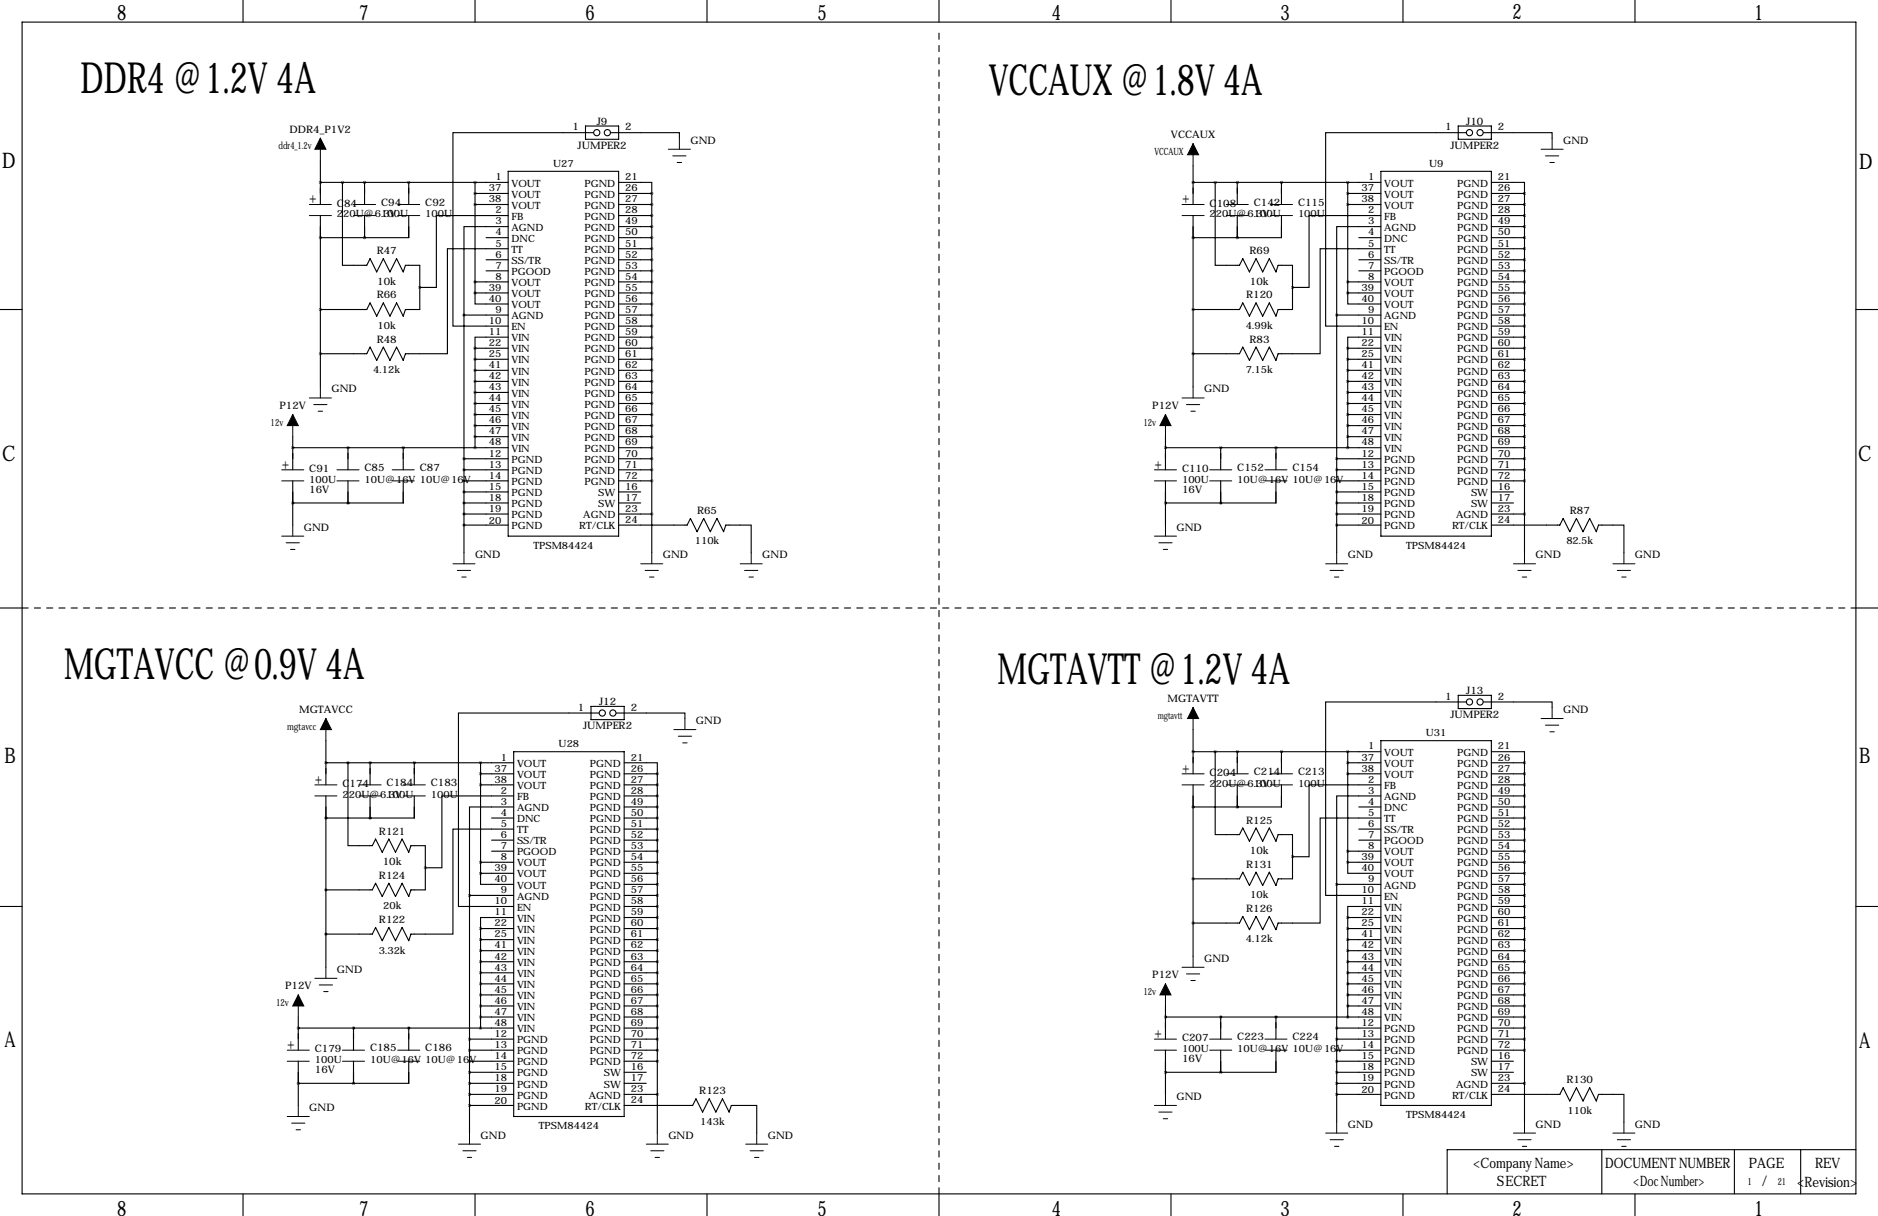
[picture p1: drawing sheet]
<svg xmlns="http://www.w3.org/2000/svg" width="432mm" height="279mm" viewBox="0 0 432 279" stroke-linecap="round" stroke-linejoin="round" font-family="sans-serif">
<g fill="none" stroke="#000" stroke-width=".25">
<path d="M5.1 5.1h421.6v269.2h-421.6zM55.9 0v5.1M109.2 0v5.1M162.6 0v5.1M215.9 0v5.1M269.2 0v5.1M322.6 0v5.1M375.9 0v5.1M73.7 36.8v10.2M116.8 39.4h25.4v83.8h-25.4zM134.6 29h7.6v3h-7.6zM136.4 30.5h-32.3v44.4h12.7"/>
<path d="M140.5 30.5h15.7v1.3M274.3 38.1v8.9M317.5 39.4h25.4v83.8h-25.4zM335.3 29h7.6v3h-7.6zM337.1 30.5h-32.3v44.4h12.7M341.1 30.5h15.8v1.3M73.7 54.6h.1M73.7 41.9h.1M73.7 41.9h43.1M73.7 49.5v39.4M78.7 41.9v19.1h5.6l.8-1.6 1.5 3.1 1.5-3.1 1.6 3.1 1.5-3.1 1.5 3.1 .5-1.5h3.3v10.1h-3.3l-.5 1.5-1.5-3-1.5 3-1.6-3-1.5 3-1.5-3-.8 1.5h-10.6M83.8 41.9h.1"/>
<path d="M83.8 54.6h.1M83.8 41.9v5.1M83.8 49.5v5.1M94 41.9h.1M94 49.5v5.1h-20.3M94 41.9v5.1M109.2 41.9v25.4M109.2 44.4h7.6M109.2 47h7.6M111.8 54.6h5M111.8 59.7h5M116.8 49.5h-16.5v16.5h-3.8"/>
<path d="M116.8 57.2h-13.9v24.1h-9.7l-.5 1.5-1.5-3-1.5 3-1.6-3-1.5 3-1.5-3-.8 1.5h-10.6M116.8 52.1h-10.1v20.3M142.2 41.9h7.7v2.5M142.2 44.4h7.7M142.2 47h7.7M142.2 49.5h7.7M142.2 52.1h7.7M142.2 54.6h7.7M142.2 57.2h7.7M142.2 59.7h7.7M149.9 44.4v82.6M274.3 54.6h.1"/>
<path d="M274.3 41.9h.1M274.3 41.9h43.2M274.3 49.5v39.4M279.4 41.9v19.1h5.6l.8-1.6 1.5 3.1 1.5-3.1 1.5 3.1 1.5-3.1 1.6 3.1 .5-1.5h3.3v10.1h-3.3l-.5 1.5-1.6-3-1.5 3-1.5-3-1.5 3-1.5-3-.8 1.5h-10.7M284.5 41.9h.1M284.5 54.6h.1M284.5 41.9v5.1M284.5 49.5v5.1M294.6 41.9h.1M294.6 49.5v5.1h-20.3M294.6 41.9v5.1M309.9 44.4h7.6"/>
<path d="M309.9 47h7.6M309.9 41.9v25.4M312.4 54.6h5.1M312.4 59.7h5.1M317.5 49.5h-16.5v16.5h-3.8M317.5 57.2h-14v24.1h-9.6l-.5 1.5-1.6-3-1.5 3-1.5-3-1.5 3-1.5-3-.8 1.5h-10.7M317.5 52.1h-10.2v20.3M342.9 41.9h7.6v2.5M342.9 44.4h7.6M342.9 47h7.6M342.9 49.5h7.6M342.9 52.1h7.6"/>
<path d="M342.9 54.6h7.6M342.9 57.2h7.6M342.9 59.7h7.6M350.5 44.4v82.6M0 71.1h5.1M106.7 72.4h10.1M106.7 72.4v54.6M109.2 67.3v2.5h7.6M109.2 64.8h7.6M109.2 67.3h7.6M111.8 62.2h5M116.8 77.5h-7.6v2.5"/>
<path d="M142.2 62.2h7.7M142.2 64.8h7.7M142.2 67.3h7.7M142.2 69.8h7.7M142.2 72.4h7.7M142.2 74.9h7.7M142.2 77.5h7.7M307.3 72.4h10.2M307.3 72.4v54.6M309.9 67.3v2.5h7.6M309.9 64.8h7.6M309.9 67.3h7.6"/>
<path d="M312.4 62.2h5.1M317.5 77.5h-7.6v2.5M342.9 62.2h7.6M342.9 64.8h7.6M342.9 67.3h7.6M342.9 69.8h7.6M342.9 72.4h7.6M342.9 74.9h7.6M342.9 77.5h7.6M426.7 71.1h5.1M109.2 80v22.9M109.2 80h7.6"/>
<path d="M109.2 82.5h7.6M109.2 85.1h7.6M109.2 87.6h7.6M109.2 90.2h7.6M109.2 92.7h7.6M109.2 95.2h7.6M109.2 97.8h7.6M142.2 80h7.7M142.2 82.5h7.7M142.2 85.1h7.7M142.2 87.6h7.7M142.2 90.2h7.7"/>
<path d="M142.2 92.7h7.7M142.2 95.2h7.7M142.2 97.8h7.7M309.9 80h7.6M309.9 82.5h7.6M309.9 85.1h7.6M309.9 87.6h7.6M309.9 90.2h7.6M309.9 92.7h7.6M309.9 95.2h7.6M309.9 97.8h7.6M309.9 80v22.9"/>
<path d="M342.9 80h7.6M342.9 82.5h7.6M342.9 85.1h7.6M342.9 87.6h7.6M342.9 90.2h7.6M342.9 92.7h7.6M342.9 95.2h7.6M342.9 97.8h7.6M67.3 102.9h.1M67.3 115.6h.1M67.3 102.9h49.5M67.3 100.3v7.6"/>
<path d="M67.3 110.5v10.2M80 102.9h.1M80 115.6h.1M80 102.9v5M80 110.5v5.1M92.7 102.9h.1M92.7 110.5v5.1h-25.4M92.7 102.9v5M106.7 105.4h10.1M106.7 107.9h10.1M106.7 110.5h10.1M106.7 113h10.1"/>
<path d="M106.7 115.6h10.1M106.7 118.1h10.1M109.2 100.3h7.6M142.2 100.3h7.7M142.2 102.9h7.7M142.2 105.4h7.7M142.2 107.9h7.7M142.2 110.5h7.7M142.2 113h5.1M142.2 115.6h5.1M142.2 118.1h7.7M268 102.9h.1"/>
<path d="M268 115.6h.1M268 102.9h49.5M268 100.3v7.6M268 110.5v10.2M280.7 102.9h.1M280.7 115.6h.1M280.7 102.9v5M280.7 110.5v5.1M293.4 102.9h.1M293.4 110.5v5.1h-25.4M293.4 102.9v5M307.3 105.4h10.2"/>
<path d="M307.3 107.9h10.2M307.3 110.5h10.2M307.3 113h10.2M307.3 115.6h10.2M307.3 118.1h10.2M309.9 100.3h7.6M342.9 100.3h7.6M342.9 102.9h7.6M342.9 105.4h7.6M342.9 107.9h7.6M342.9 110.5h7.6M342.9 113h5.1"/>
<path d="M342.9 115.6h5.1M342.9 118.1h7.6M0 139.7h5.1M106.7 120.7h10.1M142.2 120.7h15.8l.7-1.6 1.6 3.1 1.5-3.1 1.5 3.1 1.5-3.1 1.6 3.1 .5-1.5h5.8v6.3M307.3 120.7h10.2M342.9 120.7h15.7l.8-1.6 1.5 3.1 1.6-3.1 1.5 3.1 1.5-3.1 1.5 3.1 .5-1.5h5.9v6.3M426.7 139.7h5.1M335.3 159.8h7.6v3h-7.6zM74.9 175.3h.1M74.9 175.3h43.2M74.9 170.2v10.1"/>
<path d="M80 175.3v19h5.6l.8-1.5 1.5 3 1.5-3 1.5 3 1.6-3 1.5 3 .5-1.5h3.3v10.2h-3.3l-.5 1.5-1.5-3.1-1.6 3.1-1.5-3.1-1.5 3.1-1.5-3.1-.8 1.6h-10.7M85.1 175.3h.1M85.1 175.3v5M95.2 175.3h.1M95.2 175.3v5M110.5 177.8h7.6M110.5 175.3v25.4M118.1 172.7h25.4v83.8h-25.4zM135.9 162.3h7.6v3.1h-7.6zM137.7 163.8h-32.3v44.5h12.7M141.7 163.8h15.8v1.3M143.5 175.3h7.6v2.5"/>
<path d="M143.5 177.8h7.6M151.1 177.8v82.5M274.3 172.7h.1M274.3 167.6v10.2M274.3 172.7h43.2M279.4 172.7v19.1h5.6l.8-1.6 1.5 3.1 1.5-3.1 1.5 3.1 1.5-3.1 1.6 3.1 .5-1.5h3.3v10.1h-3.3l-.5 1.6-1.6-3.1-1.5 3.1-1.5-3.1-1.5 3.1-1.5-3.1-.8 1.5h-10.7M284.5 172.7h.1M284.5 172.7v5.1M294.6 172.7h.1M294.6 172.7v5.1M309.9 175.3h7.6M309.9 177.8h7.6"/>
<path d="M309.9 172.7v25.4M317.5 170.2h25.4v83.8h-25.4zM337.1 161.3h-32.3v44.4h12.7M341.1 161.3h15.8v1.3M342.9 172.7h7.6v2.6M342.9 175.3h7.6M342.9 177.8h7.6M350.5 175.3v82.5M74.9 188h.1M74.9 182.9v39.3M85.1 188h.1M85.1 182.9v5.1"/>
<path d="M95.2 182.9v5.1h-20.3M110.5 180.3h7.6M110.5 198.1h7.6M113 188h5.1M113 193h5.1M113 195.6h5.1M118.1 182.9h-16.5v16.5h-3.8M118.1 190.5h-14v24.1h-9.6l-.5 1.6-1.5-3.1-1.6 3.1-1.5-3.1-1.5 3.1-1.5-3.1-.8 1.5h-10.7M118.1 185.4h-10.2v20.3M143.5 180.3h7.6M143.5 182.9h7.6M143.5 185.4h7.6"/>
<path d="M143.5 188h7.6M143.5 190.5h7.6M143.5 193h7.6M143.5 195.6h7.6M143.5 198.1h7.6M274.3 185.4h.1M274.3 180.3v39.4M284.5 185.4h.1M284.5 180.3v5.1M294.6 180.3v5.1h-20.3M309.9 198.1v2.6h7.6M309.9 195.6h7.6"/>
<path d="M309.9 198.1h7.6M312.4 185.4h5.1M312.4 190.5h5.1M312.4 193h5.1M317.5 180.3h-16.5v16.5h-3.8M317.5 188h-14v24.1h-9.6l-.5 1.5-1.6-3-1.5 3-1.5-3-1.5 3-1.5-3-.8 1.5h-10.7M317.5 182.9h-10.2v20.3M342.9 180.3h7.6M342.9 182.9h7.6M342.9 185.4h7.6M342.9 188h7.6M342.9 190.5h7.6"/>
<path d="M342.9 193h7.6M342.9 195.6h7.6M342.9 198.1h7.6M0 208.3h5.1M107.9 205.7h10.2M107.9 205.7v54.6M110.5 200.7v2.5h7.6M110.5 200.7h7.6M110.5 213.4h7.6M110.5 215.9h7.6M110.5 218.4h7.6M110.5 213.4v22.8"/>
<path d="M118.1 210.8h-7.6v2.6M143.5 208.3h7.6M143.5 200.7h7.6M143.5 203.2h7.6M143.5 205.7h7.6M143.5 210.8h7.6M143.5 213.4h7.6M143.5 215.9h7.6M143.5 218.4h7.6M307.3 203.2h10.2M307.3 203.2v54.6M309.9 210.8h7.6"/>
<path d="M309.9 213.4h7.6M309.9 215.9h7.6M309.9 218.4h7.6M309.9 210.8v22.9M317.5 208.3h-7.6v2.5M342.9 208.3h7.6M342.9 200.7h7.6M342.9 203.2h7.6M342.9 205.7h7.6M342.9 210.8h7.6M342.9 213.4h7.6M342.9 215.9h7.6"/>
<path d="M342.9 218.4h7.6M426.7 208.3h5.1M68.6 236.2h.1M68.6 236.2h49.5M68.6 233.7v7.6M81.3 236.2h.1M81.3 236.2v5.1M94 236.2h.1M94 236.2v5.1M107.9 238.8h10.2M110.5 221h7.6M110.5 223.5h7.6"/>
<path d="M110.5 226.1h7.6M110.5 228.6h7.6M110.5 231.1h7.6M110.5 233.7h7.6M143.5 221h7.6M143.5 223.5h7.6M143.5 226.1h7.6M143.5 228.6h7.6M143.5 231.1h7.6M143.5 233.7h7.6M143.5 236.2h7.6M143.5 238.8h7.6"/>
<path d="M268 233.7h.1M268 231.1v7.7M268 233.7h49.5M280.7 233.7h.1M280.7 233.7v5.1M293.4 233.7h.1M293.4 233.7v5.1M307.3 236.2h10.2M307.3 238.8h10.2M309.9 221h7.6M309.9 223.5h7.6M309.9 226.1h7.6"/>
<path d="M309.9 228.6h7.6M309.9 231.1h7.6M342.9 221h7.6M342.9 223.5h7.6M342.9 226.1h7.6M342.9 228.6h7.6M342.9 231.1h7.6M342.9 233.7h7.6M342.9 236.2h7.6M342.9 238.8h7.6M68.6 248.9h.1M68.6 243.8v10.2"/>
<path d="M81.3 248.9h.1M81.3 243.8v5.1M94 243.8v5.1h-25.4M107.9 241.3h10.2M107.9 243.8h10.2M107.9 246.4h10.2M107.9 248.9h10.2M107.9 251.5h10.2M107.9 254h10.2M143.5 254h15.8l.7-1.5 1.5 3 1.6-3 1.5 3 1.5-3 1.5 3 .5-1.5h5.9v6.3M143.5 241.3h7.6M143.5 243.8h7.6"/>
<path d="M143.5 246.4h5.1M143.5 248.9h5.1M143.5 251.5h7.6M268 246.4h.1M268 241.3v10.2M280.7 246.4h.1M280.7 241.3v5.1M293.4 241.3v5.1h-25.4M307.3 241.3h10.2M307.3 243.8h10.2M307.3 246.4h10.2M307.3 248.9h10.2"/>
<path d="M307.3 251.5h10.2M342.9 251.5h15.7l.8-1.6 1.5 3.1 1.6-3.1 1.5 3.1 1.5-3.1 1.5 3.1 .5-1.5h5.9v6.3M342.9 241.3h7.6M342.9 243.8h5.1M342.9 246.4h5.1M342.9 248.9h7.6M55.9 274.3v5.1M109.2 274.3v5.1M162.6 274.3v5.1M215.9 274.3v5.1M269.2 274.3v5.1M322.6 274.3v5.1"/>
<path d="M368.3 264.2v10.1M375.9 274.3v5.1M398.8 264.2v10.1M414 264.2v10.1M426.7 264.2h-94v10.1"/>
<circle cx="137.2" cy="30.5" r=".71"/>
<circle cx="139.6" cy="30.5" r=".71"/>
<circle cx="337.9" cy="30.5" r=".71"/>
<circle cx="340.3" cy="30.5" r=".71"/>
<circle cx="138.5" cy="163.8" r=".71"/>
<circle cx="140.9" cy="163.8" r=".71"/>
<circle cx="337.9" cy="161.3" r=".71"/>
<circle cx="340.3" cy="161.3" r=".71"/>
</g>
<path d="M215.9 7.6v266.7M5.1 139.7h421.6" fill="none" stroke="#000" stroke-width=".25" stroke-dasharray="1.4 1.4"/>
<g fill="none" stroke="#000" stroke-width=".23">
<path d="M73.7 31.8v5M153.7 34.3h5M154.7 35.8h3M155.7 37.3h1M156.2 31.8v2.5M274.3 33v5.1M354.3 34.3h5.1M355.3 35.8h3.1M356.4 37.3h1M356.9 31.8v2.5M71.1 47h5.1M71.1 49.5h5.1"/>
<path d="M81.3 47h5.1M81.3 49.5h5.1M91.4 47h5.1M91.4 49.5h5.1M271.8 47h5.1M271.8 49.5h5.1M281.9 47h5.1M281.9 49.5h5.1M292.1 47h5.1M292.1 49.5h5.1M67.3 95.2v5.1M71.1 91.4h5.1"/>
<path d="M72.1 93h3.1M73.2 94.5h1M73.7 88.9v2.5M268 95.2v5.1M271.8 91.4h5.1M272.8 93h3M273.8 94.5h1M274.3 88.9v2.5M64.8 107.9h5M64.8 110.5h5M77.5 107.9h5M77.5 110.5h5"/>
<path d="M90.2 107.9h5M90.2 110.5h5M265.4 107.9h5.1M265.4 110.5h5.1M278.1 107.9h5.1M278.1 110.5h5.1M290.8 107.9h5.1M290.8 110.5h5.1M64.8 123.2h5M65.8 124.7h3M66.8 126.2h1M67.3 120.7v2.5"/>
<path d="M104.1 129.5h5.1M105.2 131.1h3M106.2 132.6h1M106.7 127v2.5M147.3 129.5h5.1M148.3 131.1h3.1M149.4 132.6h1M149.9 127v2.5M170.2 129.5h5.1M171.2 131.1h3M172.2 132.6h1M172.7 127v2.5"/>
<path d="M265.4 123.2h5.1M266.4 124.7h3.1M267.5 126.2h1M268 120.7v2.5M304.8 129.5h5.1M305.8 131.1h3.1M306.8 132.6h1M307.3 127v2.5M348 129.5h5.1M349 131.1h3M350 132.6h1M350.5 127v2.5"/>
<path d="M370.8 129.5h5.1M371.9 131.1h3M372.9 132.6h1M373.4 127v2.5M74.9 165.1v5.1M154.9 167.6h5.1M156 169.2h3M157 170.7h1M157.5 165.1v2.5M271.8 177.8h5.1M274.3 162.6v5M281.9 177.8h5.1"/>
<path d="M292.1 177.8h5.1M354.3 165.1h5.1M355.3 166.6h3.1M356.4 168.1h1M356.9 162.6v2.5M72.4 180.3h5.1M72.4 182.9h5.1M82.5 180.3h5.1M82.5 182.9h5.1M92.7 180.3h5.1M92.7 182.9h5.1M271.8 180.3h5.1"/>
<path d="M281.9 180.3h5.1M292.1 180.3h5.1M274.3 219.7v2.5M68.6 228.6v5.1M72.4 224.8h5.1M73.4 226.3h3.1M74.4 227.8h1M74.9 222.2v2.6M265.4 238.8h5.1M268 226.1v5M271.8 222.2h5.1M272.8 223.8h3"/>
<path d="M273.8 225.3h1M278.1 238.8h5.1M290.8 238.8h5.1M66 241.3h5.1M66 243.8h5.1M66 256.5h5.1M67.1 258.1h3M68.1 259.6h1M68.6 254v2.5M78.7 241.3h5.1M78.7 243.8h5.1M91.4 241.3h5.1"/>
<path d="M91.4 243.8h5.1M265.4 241.3h5.1M265.4 254h5.1M266.4 255.5h3.1M267.5 257h1M268 251.5v2.5M278.1 241.3h5.1M290.8 241.3h5.1M307.3 257.8v2.5M350.5 257.8v2.5M373.4 257.8v2.5M105.4 262.9h5.1"/>
<path d="M106.4 264.4h3.1M107.4 265.9h1.1M107.9 260.3v2.6M148.6 262.9h5.1M149.6 264.4h3.1M150.6 265.9h1M151.1 260.3v2.6M171.4 262.9h5.1M172.5 264.4h3M173.5 265.9h1M174 260.3v2.6M304.8 260.3h5.1"/>
<path d="M305.8 261.9h3.1M306.8 263.4h1M348 260.3h5.1M349 261.9h3M350 263.4h1M370.8 260.3h5.1M371.9 261.9h3M372.9 263.4h1"/>
</g>
<path d="M73.7 31.8l1.2 2.5h-2.5zM274.3 33l1.3 2.6h-2.6zM67.3 95.2l1.3 2.6h-2.6zM268 95.2l1.2 2.6h-2.5zM74.9 165.1l1.3 2.5h-2.5zM274.3 162.6l1.3 2.5h-2.6zM68.6 228.6l1.2 2.5h-2.5zM268 226.1l1.2 2.5h-2.5z" fill="#000" stroke="#000" stroke-width=".23"/>
<path d="M78.7 41.9a.05 .05 0 0 0 .1 0 .05 .05 0 0 0-.1 0zM73.6 54.6a.05 .05 0 0 0 .1 0 .05 .05 0 0 0-.1 0zM73.6 71.1a.05 .05 0 0 0 .1 0 .05 .05 0 0 0-.1 0zM73.6 81.3a.05 .05 0 0 0 .1 0 .05 .05 0 0 0-.1 0zM149.8 44.5a.05 .05 0 0 0 .1 0 .05 .05 0 0 0-.1 0zM149.8 47a.05 .05 0 0 0 .1 0 .05 .05 0 0 0-.1 0zM149.8 49.5a.05 .05 0 0 0 .1 0 .05 .05 0 0 0-.1 0zM149.8 52.1a.05 .05 0 0 0 .1 0 .05 .05 0 0 0-.1 0zM149.8 54.6a.05 .05 0 0 0 .1 0 .05 .05 0 0 0-.1 0zM149.8 57.2a.05 .05 0 0 0 .1 0 .05 .05 0 0 0-.1 0zM149.8 59.7a.05 .05 0 0 0 .1 0 .05 .05 0 0 0-.1 0zM149.8 62.2a.05 .05 0 0 0 .1 0 .05 .05 0 0 0-.1 0zM149.8 64.8a.05 .05 0 0 0 .1 0 .05 .05 0 0 0-.1 0zM149.8 67.3a.05 .05 0 0 0 .1 0 .05 .05 0 0 0-.1 0zM149.8 69.9a.05 .05 0 0 0 .1 0 .05 .05 0 0 0-.1 0zM149.8 72.4a.05 .05 0 0 0 .1 0 .05 .05 0 0 0-.1 0zM149.8 74.9a.05 .05 0 0 0 .1 0 .05 .05 0 0 0-.1 0zM149.8 77.5a.05 .05 0 0 0 .1 0 .05 .05 0 0 0-.1 0zM149.8 80a.05 .05 0 0 0 .1 0 .05 .05 0 0 0-.1 0zM149.8 82.6a.05 .05 0 0 0 .1 0 .05 .05 0 0 0-.1 0zM149.8 85.1a.05 .05 0 0 0 .1 0 .05 .05 0 0 0-.1 0zM149.8 87.6a.05 .05 0 0 0 .1 0 .05 .05 0 0 0-.1 0zM149.8 90.2a.05 .05 0 0 0 .1 0 .05 .05 0 0 0-.1 0zM149.8 92.7a.05 .05 0 0 0 .1 0 .05 .05 0 0 0-.1 0zM149.8 95.3a.05 .05 0 0 0 .1 0 .05 .05 0 0 0-.1 0zM149.8 97.8a.05 .05 0 0 0 .1 0 .05 .05 0 0 0-.1 0zM149.8 100.3a.05 .05 0 0 0 .1 0 .05 .05 0 0 0-.1 0zM149.8 102.9a.05 .05 0 0 0 .1 0 .05 .05 0 0 0-.1 0zM149.8 105.4a.05 .05 0 0 0 .1 0 .05 .05 0 0 0-.1 0zM149.8 108a.05 .05 0 0 0 .1 0 .05 .05 0 0 0-.1 0zM149.8 110.5a.05 .05 0 0 0 .1 0 .05 .05 0 0 0-.1 0zM149.8 118.1a.05 .05 0 0 0 .1 0 .05 .05 0 0 0-.1 0zM294.6 41.9a.05 .05 0 0 0 .1 0 .05 .05 0 0 0-.1 0zM293.3 102.9a.05 .05 0 0 0 .1 0 .05 .05 0 0 0-.1 0zM280.6 102.9a.05 .05 0 0 0 .1 0 .05 .05 0 0 0-.1 0zM280.6 115.6a.05 .05 0 0 0 .1 0 .05 .05 0 0 0-.1 0zM307.3 72.4a.05 .05 0 0 0 .1 0 .05 .05 0 0 0-.1 0zM307.3 105.4a.05 .05 0 0 0 .1 0 .05 .05 0 0 0-.1 0zM307.3 108a.05 .05 0 0 0 .1 0 .05 .05 0 0 0-.1 0zM307.3 110.5a.05 .05 0 0 0 .1 0 .05 .05 0 0 0-.1 0zM307.3 113a.05 .05 0 0 0 .1 0 .05 .05 0 0 0-.1 0zM307.3 115.6a.05 .05 0 0 0 .1 0 .05 .05 0 0 0-.1 0zM307.3 118.1a.05 .05 0 0 0 .1 0 .05 .05 0 0 0-.1 0zM307.3 120.7a.05 .05 0 0 0 .1 0 .05 .05 0 0 0-.1 0zM267.9 115.6a.05 .05 0 0 0 .1 0 .05 .05 0 0 0-.1 0zM95.2 175.3a.05 .05 0 0 0 .1 0 .05 .05 0 0 0-.1 0zM107.9 205.7a.05 .05 0 0 0 .1 0 .05 .05 0 0 0-.1 0zM107.9 238.8a.05 .05 0 0 0 .1 0 .05 .05 0 0 0-.1 0zM107.9 241.3a.05 .05 0 0 0 .1 0 .05 .05 0 0 0-.1 0zM107.9 243.8a.05 .05 0 0 0 .1 0 .05 .05 0 0 0-.1 0zM107.9 246.4a.05 .05 0 0 0 .1 0 .05 .05 0 0 0-.1 0zM107.9 248.9a.05 .05 0 0 0 .1 0 .05 .05 0 0 0-.1 0zM107.9 251.5a.05 .05 0 0 0 .1 0 .05 .05 0 0 0-.1 0zM107.9 254a.05 .05 0 0 0 .1 0 .05 .05 0 0 0-.1 0zM74.9 188a.05 .05 0 0 0 .1 0 .05 .05 0 0 0-.1 0zM74.9 204.5a.05 .05 0 0 0 .1 0 .05 .05 0 0 0-.1 0zM74.9 214.6a.05 .05 0 0 0 .1 0 .05 .05 0 0 0-.1 0zM151.1 177.8a.05 .05 0 0 0 .1 0 .05 .05 0 0 0-.1 0zM151.1 180.3a.05 .05 0 0 0 .1 0 .05 .05 0 0 0-.1 0zM151.1 182.9a.05 .05 0 0 0 .1 0 .05 .05 0 0 0-.1 0zM151.1 185.4a.05 .05 0 0 0 .1 0 .05 .05 0 0 0-.1 0zM151.1 188a.05 .05 0 0 0 .1 0 .05 .05 0 0 0-.1 0zM151.1 190.5a.05 .05 0 0 0 .1 0 .05 .05 0 0 0-.1 0zM151.1 193a.05 .05 0 0 0 .1 0 .05 .05 0 0 0-.1 0zM151.1 195.6a.05 .05 0 0 0 .1 0 .05 .05 0 0 0-.1 0zM151.1 198.1a.05 .05 0 0 0 .1 0 .05 .05 0 0 0-.1 0zM151.1 200.7a.05 .05 0 0 0 .1 0 .05 .05 0 0 0-.1 0zM151.1 203.2a.05 .05 0 0 0 .1 0 .05 .05 0 0 0-.1 0zM151.1 205.7a.05 .05 0 0 0 .1 0 .05 .05 0 0 0-.1 0zM151.1 208.3a.05 .05 0 0 0 .1 0 .05 .05 0 0 0-.1 0zM151.1 210.8a.05 .05 0 0 0 .1 0 .05 .05 0 0 0-.1 0zM151.1 213.4a.05 .05 0 0 0 .1 0 .05 .05 0 0 0-.1 0zM151.1 215.9a.05 .05 0 0 0 .1 0 .05 .05 0 0 0-.1 0zM151.1 218.4a.05 .05 0 0 0 .1 0 .05 .05 0 0 0-.1 0zM151.1 221a.05 .05 0 0 0 .1 0 .05 .05 0 0 0-.1 0zM151.1 223.5a.05 .05 0 0 0 .1 0 .05 .05 0 0 0-.1 0zM151.1 226.1a.05 .05 0 0 0 .1 0 .05 .05 0 0 0-.1 0zM151.1 228.6a.05 .05 0 0 0 .1 0 .05 .05 0 0 0-.1 0zM151.1 231.1a.05 .05 0 0 0 .1 0 .05 .05 0 0 0-.1 0zM151.1 233.7a.05 .05 0 0 0 .1 0 .05 .05 0 0 0-.1 0zM151.1 236.2a.05 .05 0 0 0 .1 0 .05 .05 0 0 0-.1 0zM151.1 238.8a.05 .05 0 0 0 .1 0 .05 .05 0 0 0-.1 0zM151.1 241.3a.05 .05 0 0 0 .1 0 .05 .05 0 0 0-.1 0zM151.1 243.8a.05 .05 0 0 0 .1 0 .05 .05 0 0 0-.1 0zM151.1 251.5a.05 .05 0 0 0 .1 0 .05 .05 0 0 0-.1 0zM294.6 172.7a.05 .05 0 0 0 .1 0 .05 .05 0 0 0-.1 0zM293.3 233.7a.05 .05 0 0 0 .1 0 .05 .05 0 0 0-.1 0zM280.6 233.7a.05 .05 0 0 0 .1 0 .05 .05 0 0 0-.1 0zM280.6 246.4a.05 .05 0 0 0 .1 0 .05 .05 0 0 0-.1 0zM307.3 203.2a.05 .05 0 0 0 .1 0 .05 .05 0 0 0-.1 0zM307.3 236.2a.05 .05 0 0 0 .1 0 .05 .05 0 0 0-.1 0zM307.3 238.8a.05 .05 0 0 0 .1 0 .05 .05 0 0 0-.1 0zM307.3 241.3a.05 .05 0 0 0 .1 0 .05 .05 0 0 0-.1 0zM307.3 243.8a.05 .05 0 0 0 .1 0 .05 .05 0 0 0-.1 0zM307.3 246.4a.05 .05 0 0 0 .1 0 .05 .05 0 0 0-.1 0zM307.3 248.9a.05 .05 0 0 0 .1 0 .05 .05 0 0 0-.1 0zM307.3 251.5a.05 .05 0 0 0 .1 0 .05 .05 0 0 0-.1 0zM267.9 246.4a.05 .05 0 0 0 .1 0 .05 .05 0 0 0-.1 0zM73.6 41.9a.05 .05 0 0 0 .1 0 .05 .05 0 0 0-.1 0zM74.9 175.3a.05 .05 0 0 0 .1 0 .05 .05 0 0 0-.1 0zM267.9 102.9a.05 .05 0 0 0 .1 0 .05 .05 0 0 0-.1 0zM267.9 233.7a.05 .05 0 0 0 .1 0 .05 .05 0 0 0-.1 0z" fill="#000" stroke="#000" stroke-width=".63"/>
<g font-size="9.9">
<text x="18.5" y="21.3">DDR4 @1.2V 4A</text>
<text x="227.3" y="21.8">VCCAUX @1.8V 4A</text>
<text x="14.7" y="156">MGTAVCC @0.9V 4A</text>
<text x="229.4" y="157.2">MGTAVTT @1.2V 4A</text>
</g>
<g font-size="4.9">
<text x="26.9" y="4.6">8</text>
<text x="82.5" y="4.6">7</text>
<text x="134.6" y="4.6">6</text>
<text x="188" y="4.6">5</text>
<text x="241.8" y="4.6">4</text>
<text x="294.4" y="4.6">3</text>
<text x="347.7" y="4.3">2</text>
<text x="403.4" y="4.6">1</text>
<text x=".5" y="38.6">D</text>
<text x="427.5" y="38.9">D</text>
<text x=".5" y="105.9">C</text>
<text x="427.2" y="105.9">C</text>
<text x="1" y="175.3">B</text>
<text x="427.5" y="175.3">B</text>
<text x="1" y="240.5">A</text>
<text x="427.5" y="240.8">A</text>
<text x="26.9" y="279.3">8</text>
<text x="82.5" y="279.3">7</text>
<text x="134.6" y="279.3">6</text>
<text x="188" y="279.3">5</text>
<text x="241.8" y="279.3">4</text>
<text x="294.4" y="279.3">3</text>
<text x="347.7" y="279.3">2</text>
<text x="403.4" y="279.3">1</text>
</g>
<g font-size="3.6">
<text x="71.1" y="46.7">+</text>
<text x="271.8" y="46.7">+</text>
<text x="64.8" y="107.7">+</text>
<text x="265.4" y="107.7">+</text>
<text x="271.8" y="177.5">+</text>
<text x="72.4" y="180.1">+</text>
<text x="265.4" y="238.5">+</text>
<text x="66" y="241">+</text>
</g>
<g font-size="3.3">
<text x="338.7" y="268.3">&lt;Company Name&gt;</text>
<text x="369.1" y="268.5">DOCUMENT NUMBER</text>
<text x="402.1" y="268.5">PAGE</text>
<text x="417.3" y="268.5">REV</text>
<text x="344.2" y="272.5">SECRET</text>
<text x="375.5" y="272.5">&lt;Doc Number&gt;</text>
<text x="405.1" y="272.5">/</text>
<text x="413.2" y="272.6">&lt;Revision&gt;</text>
</g>
<g font-size="2.4">
<text x="131.6" y="30">1</text>
<text x="137.2" y="28.7">J9</text>
<text x="143.8" y="30">2</text>
<text x="332.3" y="30">1</text>
<text x="337.1" y="28.7">J10</text>
<text x="344.4" y="30">2</text>
<text x="66.6" y="30.5">DDR4_P1V2</text>
<text x="132.8" y="34.2">JUMPER2</text>
<text x="158.7" y="33">GND</text>
<text x="269.2" y="31.8">VCCAUX</text>
<text x="333.5" y="34.2">JUMPER2</text>
<text x="359.4" y="33">GND</text>
<text x="77.5" y="47.5">C84</text>
<text x="87.6" y="47.2">C94</text>
<text x="97.8" y="47.2">C92</text>
<text x="278.1" y="47.5">C108</text>
<text x="288.3" y="47.2">C142</text>
<text x="298.4" y="47.2">C115</text>
<text x="86.6" y="58.4">R47</text>
<text x="287.3" y="58.4">R69</text>
<text x="86.7" y="65.5">10k</text>
<text x="287.4" y="65.5">10k</text>
<text x="86.6" y="68.6">R66</text>
<text x="286.5" y="68.6">R120</text>
<text x="86.6" y="78.7">R48</text>
<text x="287.3" y="78.7">R83</text>
<text x="64.3" y="94">P12V</text>
<text x="76.2" y="90.2">GND</text>
<text x="264.9" y="94">P12V</text>
<text x="276.9" y="90.2">GND</text>
<text x="71.1" y="108.5">C91</text>
<text x="71.1" y="113.2">16V</text>
<text x="83.8" y="108.2">C85</text>
<text x="96.5" y="108.2">C87</text>
<text x="271.8" y="108.5">C110</text>
<text x="271.8" y="113.2">16V</text>
<text x="284.5" y="108.2">C152</text>
<text x="297.2" y="108.2">C154</text>
<text x="160.3" y="118.1">R65</text>
<text x="360.9" y="118.1">R87</text>
<text x="69.8" y="121.9">GND</text>
<text x="270.5" y="121.9">GND</text>
<text x="109.2" y="128.3">GND</text>
<text x="152.4" y="128.3">GND</text>
<text x="175.3" y="128.3">GND</text>
<text x="309.9" y="128.3">GND</text>
<text x="353.1" y="128.3">GND</text>
<text x="375.9" y="128.3">GND</text>
<text x="268.4" y="161.3">MGTAVTT</text>
<text x="332.3" y="160.8">1</text>
<text x="337.1" y="159.5">J13</text>
<text x="344.4" y="160.8">2</text>
<text x="68.8" y="163.8">MGTAVCC</text>
<text x="132.9" y="163.3">1</text>
<text x="134.1" y="167.6">JUMPER2</text>
<text x="137.7" y="162.1">J12</text>
<text x="145" y="163.3">2</text>
<text x="160" y="166.4">GND</text>
<text x="333.5" y="165">JUMPER2</text>
<text x="359.4" y="163.8">GND</text>
<text x="278.1" y="178.3">C204</text>
<text x="288.3" y="178.1">C214</text>
<text x="298.4" y="178.1">C213</text>
<text x="78.7" y="180.8">C174</text>
<text x="88.9" y="180.6">C184</text>
<text x="99.1" y="180.6">C183</text>
<text x="87.1" y="191.8">R121</text>
<text x="286.5" y="189.2">R125</text>
<text x="287.4" y="196.3">10k</text>
<text x="87.1" y="201.9">R124</text>
<text x="88" y="198.8">10k</text>
<text x="286.5" y="199.4">R131</text>
<text x="286.5" y="209.5">R126</text>
<text x="87.1" y="212.1">R122</text>
<text x="276.9" y="221">GND</text>
<text x="65.5" y="227.3">P12V</text>
<text x="77.5" y="223.5">GND</text>
<text x="264.9" y="224.8">P12V</text>
<text x="271.8" y="239.3">C207</text>
<text x="284.5" y="239">C223</text>
<text x="297.2" y="239">C224</text>
<text x="72.4" y="241.8">C179</text>
<text x="85.1" y="241.6">C185</text>
<text x="97.8" y="241.6">C186</text>
<text x="271.8" y="244">16V</text>
<text x="72.4" y="246.6">16V</text>
<text x="160.8" y="251.5">R123</text>
<text x="360.2" y="248.9">R130</text>
<text x="71.1" y="255.3">GND</text>
<text x="270.5" y="252.7">GND</text>
<text x="110.5" y="261.6">GND</text>
<text x="153.7" y="261.6">GND</text>
<text x="176.5" y="261.6">GND</text>
<text x="309.9" y="259.1">GND</text>
<text x="353.1" y="259.1">GND</text>
<text x="375.9" y="259.1">GND</text>
</g>
<g font-size="2.3">
<text x="64" y="34.3">ddr4_1.2v</text>
<text x="265.4" y="35.6">VCCAUX</text>
<text x="113.9" y="41.4">1</text>
<text x="127.2" y="38.4">U27</text>
<text x="143.8" y="41.4">21</text>
<text x="314.6" y="41.4">1</text>
<text x="328.6" y="38.4">U9</text>
<text x="344.4" y="41.4">21</text>
<text x="112.4" y="43.9">37</text>
<text x="112.4" y="46.5">38</text>
<text x="117.6" y="42.9">VOUT</text>
<text x="117.6" y="45.4">VOUT</text>
<text x="117.6" y="47.9">VOUT</text>
<text x="134.4" y="42.9">PGND</text>
<text x="134.4" y="45.4">PGND</text>
<text x="134.4" y="47.9">PGND</text>
<text x="143.8" y="43.9">26</text>
<text x="143.8" y="46.5">27</text>
<text x="313.1" y="43.9">37</text>
<text x="313.1" y="46.5">38</text>
<text x="318.3" y="42.9">VOUT</text>
<text x="318.3" y="45.4">VOUT</text>
<text x="318.3" y="47.9">VOUT</text>
<text x="335" y="42.9">PGND</text>
<text x="335" y="45.4">PGND</text>
<text x="335" y="47.9">PGND</text>
<text x="344.4" y="43.9">26</text>
<text x="344.4" y="46.5">27</text>
<text x="77.5" y="49.9">220U@6.3V</text>
<text x="87.6" y="49.9">100U</text>
<text x="97.8" y="49.9">100U</text>
<text x="113.9" y="49">2</text>
<text x="113.9" y="51.6">3</text>
<text x="117.6" y="50.5">FB</text>
<text x="117.6" y="53">AGND</text>
<text x="134.4" y="50.5">PGND</text>
<text x="134.4" y="53">PGND</text>
<text x="143.8" y="49">28</text>
<text x="143.8" y="51.6">49</text>
<text x="278.1" y="49.9">220U@6.3V</text>
<text x="288.3" y="49.9">100U</text>
<text x="298.4" y="49.9">100U</text>
<text x="314.6" y="49">2</text>
<text x="314.6" y="51.6">3</text>
<text x="318.3" y="50.5">FB</text>
<text x="318.3" y="53">AGND</text>
<text x="335" y="50.5">PGND</text>
<text x="335" y="53">PGND</text>
<text x="344.4" y="49">28</text>
<text x="344.4" y="51.6">49</text>
<text x="113.9" y="54.1">4</text>
<text x="113.9" y="56.6">5</text>
<text x="113.9" y="59.2">6</text>
<text x="117.6" y="55.6">DNC</text>
<text x="117.6" y="58.1">TT</text>
<text x="134.4" y="55.6">PGND</text>
<text x="134.4" y="58.1">PGND</text>
<text x="143.8" y="54.1">50</text>
<text x="143.8" y="56.6">51</text>
<text x="143.8" y="59.2">52</text>
<text x="314.6" y="54.1">4</text>
<text x="314.6" y="56.6">5</text>
<text x="314.6" y="59.2">6</text>
<text x="318.3" y="55.6">DNC</text>
<text x="318.3" y="58.1">TT</text>
<text x="335" y="55.6">PGND</text>
<text x="335" y="58.1">PGND</text>
<text x="344.4" y="54.1">50</text>
<text x="344.4" y="56.6">51</text>
<text x="344.4" y="59.2">52</text>
<text x="113.9" y="61.7">7</text>
<text x="113.9" y="64.3">8</text>
<text x="117.6" y="60.6">SS/TR</text>
<text x="117.6" y="63.2">PGOOD</text>
<text x="117.6" y="65.7">VOUT</text>
<text x="134.4" y="60.6">PGND</text>
<text x="134.4" y="63.2">PGND</text>
<text x="134.4" y="65.7">PGND</text>
<text x="143.8" y="61.7">53</text>
<text x="143.8" y="64.3">54</text>
<text x="314.6" y="61.7">7</text>
<text x="314.6" y="64.3">8</text>
<text x="318.3" y="60.6">SS/TR</text>
<text x="318.3" y="63.2">PGOOD</text>
<text x="318.3" y="65.7">VOUT</text>
<text x="335" y="60.6">PGND</text>
<text x="335" y="63.2">PGND</text>
<text x="335" y="65.7">PGND</text>
<text x="344.4" y="61.7">53</text>
<text x="344.4" y="64.3">54</text>
<text x="112.4" y="66.8">39</text>
<text x="112.4" y="69.3">40</text>
<text x="113.9" y="71.9">9</text>
<text x="117.6" y="68.3">VOUT</text>
<text x="117.6" y="70.8">VOUT</text>
<text x="134.4" y="68.3">PGND</text>
<text x="134.4" y="70.8">PGND</text>
<text x="143.8" y="66.8">55</text>
<text x="143.8" y="69.3">56</text>
<text x="143.8" y="71.9">57</text>
<text x="313.1" y="66.8">39</text>
<text x="313.1" y="69.3">40</text>
<text x="314.6" y="71.9">9</text>
<text x="318.3" y="68.3">VOUT</text>
<text x="318.3" y="70.8">VOUT</text>
<text x="335" y="68.3">PGND</text>
<text x="335" y="70.8">PGND</text>
<text x="344.4" y="66.8">55</text>
<text x="344.4" y="69.3">56</text>
<text x="344.4" y="71.9">57</text>
<text x="86.8" y="75.6">10k</text>
<text x="112.4" y="74.4">10</text>
<text x="112.4" y="77">11</text>
<text x="117.6" y="73.3">AGND</text>
<text x="117.6" y="75.9">EN</text>
<text x="134.4" y="73.3">PGND</text>
<text x="134.4" y="75.9">PGND</text>
<text x="143.8" y="74.4">58</text>
<text x="143.8" y="77">59</text>
<text x="286.5" y="75.6">4.99k</text>
<text x="313.1" y="74.4">10</text>
<text x="313.1" y="77">11</text>
<text x="318.3" y="73.3">AGND</text>
<text x="318.3" y="75.9">EN</text>
<text x="335" y="73.3">PGND</text>
<text x="335" y="75.9">PGND</text>
<text x="344.4" y="74.4">58</text>
<text x="344.4" y="77">59</text>
<text x="112.4" y="79.5">22</text>
<text x="112.4" y="82">25</text>
<text x="117.6" y="78.4">VIN</text>
<text x="117.6" y="81">VIN</text>
<text x="117.6" y="83.5">VIN</text>
<text x="134.4" y="78.4">PGND</text>
<text x="134.4" y="81">PGND</text>
<text x="134.4" y="83.5">PGND</text>
<text x="143.8" y="79.5">60</text>
<text x="143.8" y="82">61</text>
<text x="313.1" y="79.5">22</text>
<text x="313.1" y="82">25</text>
<text x="318.3" y="78.4">VIN</text>
<text x="318.3" y="81">VIN</text>
<text x="318.3" y="83.5">VIN</text>
<text x="335" y="78.4">PGND</text>
<text x="335" y="81">PGND</text>
<text x="335" y="83.5">PGND</text>
<text x="344.4" y="79.5">60</text>
<text x="344.4" y="82">61</text>
<text x="85.8" y="85.7">4.12k</text>
<text x="112.4" y="84.6">41</text>
<text x="112.4" y="87.1">42</text>
<text x="112.4" y="89.7">43</text>
<text x="117.6" y="86">VIN</text>
<text x="117.6" y="88.6">VIN</text>
<text x="134.4" y="86">PGND</text>
<text x="134.4" y="88.6">PGND</text>
<text x="143.8" y="84.6">62</text>
<text x="143.8" y="87.1">63</text>
<text x="143.8" y="89.7">64</text>
<text x="286.5" y="85.7">7.15k</text>
<text x="313.1" y="84.6">41</text>
<text x="313.1" y="87.1">42</text>
<text x="313.1" y="89.7">43</text>
<text x="318.3" y="86">VIN</text>
<text x="318.3" y="88.6">VIN</text>
<text x="335" y="86">PGND</text>
<text x="335" y="88.6">PGND</text>
<text x="344.4" y="84.6">62</text>
<text x="344.4" y="87.1">63</text>
<text x="344.4" y="89.7">64</text>
<text x="112.4" y="92.2">44</text>
<text x="112.4" y="94.7">45</text>
<text x="117.6" y="91.1">VIN</text>
<text x="117.6" y="93.7">VIN</text>
<text x="134.4" y="91.1">PGND</text>
<text x="134.4" y="93.7">PGND</text>
<text x="143.8" y="92.2">65</text>
<text x="143.8" y="94.7">66</text>
<text x="313.1" y="92.2">44</text>
<text x="313.1" y="94.7">45</text>
<text x="318.3" y="91.1">VIN</text>
<text x="318.3" y="93.7">VIN</text>
<text x="335" y="91.1">PGND</text>
<text x="335" y="93.7">PGND</text>
<text x="344.4" y="92.2">65</text>
<text x="344.4" y="94.7">66</text>
<text x="62.2" y="97.8">12v</text>
<text x="112.4" y="97.3">46</text>
<text x="112.4" y="99.8">47</text>
<text x="117.6" y="96.2">VIN</text>
<text x="117.6" y="98.7">VIN</text>
<text x="117.6" y="101.3">VIN</text>
<text x="134.4" y="96.2">PGND</text>
<text x="134.4" y="98.7">PGND</text>
<text x="134.4" y="101.3">PGND</text>
<text x="143.8" y="97.3">67</text>
<text x="143.8" y="99.8">68</text>
<text x="262.9" y="97.8">12v</text>
<text x="313.1" y="97.3">46</text>
<text x="313.1" y="99.8">47</text>
<text x="318.3" y="96.2">VIN</text>
<text x="318.3" y="98.7">VIN</text>
<text x="318.3" y="101.3">VIN</text>
<text x="335" y="96.2">PGND</text>
<text x="335" y="98.7">PGND</text>
<text x="335" y="101.3">PGND</text>
<text x="344.4" y="97.3">67</text>
<text x="344.4" y="99.8">68</text>
<text x="112.4" y="102.4">48</text>
<text x="112.4" y="104.9">12</text>
<text x="112.4" y="107.4">13</text>
<text x="117.6" y="103.8">VIN</text>
<text x="117.6" y="106.4">PGND</text>
<text x="134.4" y="103.8">PGND</text>
<text x="134.4" y="106.4">PGND</text>
<text x="143.8" y="102.4">69</text>
<text x="143.8" y="104.9">70</text>
<text x="143.8" y="107.4">71</text>
<text x="313.1" y="102.4">48</text>
<text x="313.1" y="104.9">12</text>
<text x="313.1" y="107.4">13</text>
<text x="318.3" y="103.8">VIN</text>
<text x="318.3" y="106.4">PGND</text>
<text x="335" y="103.8">PGND</text>
<text x="335" y="106.4">PGND</text>
<text x="344.4" y="102.4">69</text>
<text x="344.4" y="104.9">70</text>
<text x="344.4" y="107.4">71</text>
<text x="71.1" y="110.9">100U</text>
<text x="83.8" y="110.9">10U@16V 10U@16V</text>
<text x="112.4" y="110">14</text>
<text x="112.4" y="112.5">15</text>
<text x="117.6" y="108.9">PGND</text>
<text x="117.6" y="111.4">PGND</text>
<text x="117.6" y="114">PGND</text>
<text x="134.4" y="108.9">PGND</text>
<text x="134.4" y="111.4">PGND</text>
<text x="137.6" y="114">SW</text>
<text x="143.8" y="110">72</text>
<text x="143.8" y="112.5">16</text>
<text x="271.8" y="110.9">100U</text>
<text x="284.5" y="110.9">10U@16V 10U@16V</text>
<text x="313.1" y="110">14</text>
<text x="313.1" y="112.5">15</text>
<text x="318.3" y="108.9">PGND</text>
<text x="318.3" y="111.4">PGND</text>
<text x="318.3" y="114">PGND</text>
<text x="335" y="108.9">PGND</text>
<text x="335" y="111.4">PGND</text>
<text x="338.2" y="114">SW</text>
<text x="344.4" y="110">72</text>
<text x="344.4" y="112.5">16</text>
<text x="112.4" y="115.1">18</text>
<text x="112.4" y="117.6">19</text>
<text x="117.6" y="116.5">PGND</text>
<text x="117.6" y="119.1">PGND</text>
<text x="134.1" y="119.1">AGND</text>
<text x="137.6" y="116.5">SW</text>
<text x="143.8" y="115.1">17</text>
<text x="143.8" y="117.6">23</text>
<text x="313.1" y="115.1">18</text>
<text x="313.1" y="117.6">19</text>
<text x="318.3" y="116.5">PGND</text>
<text x="318.3" y="119.1">PGND</text>
<text x="334.8" y="119.1">AGND</text>
<text x="338.2" y="116.5">SW</text>
<text x="344.4" y="115.1">17</text>
<text x="344.4" y="117.6">23</text>
<text x="112.4" y="120.4">20</text>
<text x="117.6" y="121.6">PGND</text>
<text x="133.2" y="121.6">RT/CLK</text>
<text x="143.8" y="120.1">24</text>
<text x="159.7" y="125.1">110k</text>
<text x="313.1" y="120.4">20</text>
<text x="318.3" y="121.6">PGND</text>
<text x="333.9" y="121.6">RT/CLK</text>
<text x="344.4" y="120.1">24</text>
<text x="360.1" y="125.1">82.5k</text>
<text x="122.6" y="126.1">TPSM84424</text>
<text x="323.3" y="126.1">TPSM84424</text>
<text x="66" y="167.6">mgtavcc</text>
<text x="266.2" y="165.1">mgtavtt</text>
<text x="128.4" y="171.7">U28</text>
<text x="314.6" y="172.2">1</text>
<text x="318.3" y="173.7">VOUT</text>
<text x="327.8" y="169.2">U31</text>
<text x="335" y="173.7">PGND</text>
<text x="344.4" y="172.2">21</text>
<text x="113.7" y="177.3">37</text>
<text x="113.7" y="179.8">38</text>
<text x="115.2" y="174.8">1</text>
<text x="118.9" y="176.2">VOUT</text>
<text x="118.9" y="178.8">VOUT</text>
<text x="135.6" y="176.2">PGND</text>
<text x="135.6" y="178.8">PGND</text>
<text x="145" y="174.8">21</text>
<text x="145" y="177.3">26</text>
<text x="145" y="179.8">27</text>
<text x="313.1" y="174.8">37</text>
<text x="313.1" y="177.3">38</text>
<text x="314.6" y="179.8">2</text>
<text x="318.3" y="176.2">VOUT</text>
<text x="318.3" y="178.8">VOUT</text>
<text x="335" y="176.2">PGND</text>
<text x="335" y="178.8">PGND</text>
<text x="344.4" y="174.8">26</text>
<text x="344.4" y="177.3">27</text>
<text x="344.4" y="179.8">28</text>
<text x="78.7" y="183.3">220U@6.3V</text>
<text x="88.9" y="183.3">100U</text>
<text x="99.1" y="183.3">100U</text>
<text x="115.2" y="182.4">2</text>
<text x="115.2" y="184.9">3</text>
<text x="118.9" y="181.3">VOUT</text>
<text x="118.9" y="183.8">FB</text>
<text x="135.6" y="181.3">PGND</text>
<text x="135.6" y="183.8">PGND</text>
<text x="145" y="182.4">28</text>
<text x="145" y="184.9">49</text>
<text x="278.1" y="180.7">220U@6.3V</text>
<text x="288.3" y="180.7">100U</text>
<text x="298.4" y="180.7">100U</text>
<text x="314.6" y="182.4">3</text>
<text x="314.6" y="184.9">4</text>
<text x="318.3" y="181.3">FB</text>
<text x="318.3" y="183.8">AGND</text>
<text x="335" y="181.3">PGND</text>
<text x="335" y="183.8">PGND</text>
<text x="344.4" y="182.4">49</text>
<text x="344.4" y="184.9">50</text>
<text x="115.2" y="187.5">4</text>
<text x="115.2" y="190">5</text>
<text x="118.9" y="186.4">AGND</text>
<text x="118.9" y="188.9">DNC</text>
<text x="118.9" y="191.5">TT</text>
<text x="135.6" y="186.4">PGND</text>
<text x="135.6" y="188.9">PGND</text>
<text x="135.6" y="191.5">PGND</text>
<text x="145" y="187.5">50</text>
<text x="145" y="190">51</text>
<text x="314.6" y="187.5">5</text>
<text x="314.6" y="190">6</text>
<text x="318.3" y="186.4">DNC</text>
<text x="318.3" y="188.9">TT</text>
<text x="318.3" y="191.5">SS/TR</text>
<text x="335" y="186.4">PGND</text>
<text x="335" y="188.9">PGND</text>
<text x="335" y="191.5">PGND</text>
<text x="344.4" y="187.5">51</text>
<text x="344.4" y="190">52</text>
<text x="115.2" y="192.5">6</text>
<text x="115.2" y="195.1">7</text>
<text x="115.2" y="197.6">8</text>
<text x="118.9" y="194">SS/TR</text>
<text x="118.9" y="196.5">PGOOD</text>
<text x="135.6" y="194">PGND</text>
<text x="135.6" y="196.5">PGND</text>
<text x="145" y="192.5">52</text>
<text x="145" y="195.1">53</text>
<text x="145" y="197.6">54</text>
<text x="313.1" y="197.6">39</text>
<text x="314.6" y="192.5">7</text>
<text x="314.6" y="195.1">8</text>
<text x="318.3" y="194">PGOOD</text>
<text x="318.3" y="196.5">VOUT</text>
<text x="335" y="194">PGND</text>
<text x="335" y="196.5">PGND</text>
<text x="344.4" y="192.5">53</text>
<text x="344.4" y="195.1">54</text>
<text x="344.4" y="197.6">55</text>
<text x="113.7" y="200.2">39</text>
<text x="113.7" y="202.7">40</text>
<text x="118.9" y="199.1">VOUT</text>
<text x="118.9" y="201.6">VOUT</text>
<text x="135.6" y="199.1">PGND</text>
<text x="135.6" y="201.6">PGND</text>
<text x="145" y="200.2">55</text>
<text x="145" y="202.7">56</text>
<text x="313.1" y="200.2">40</text>
<text x="314.6" y="202.7">9</text>
<text x="318.3" y="199.1">VOUT</text>
<text x="318.3" y="201.6">VOUT</text>
<text x="335" y="199.1">PGND</text>
<text x="335" y="201.6">PGND</text>
<text x="344.4" y="200.2">56</text>
<text x="344.4" y="202.7">57</text>
<text x="88.1" y="208.9">20k</text>
<text x="113.7" y="207.8">10</text>
<text x="115.2" y="205.2">9</text>
<text x="118.9" y="204.2">VOUT</text>
<text x="118.9" y="206.7">AGND</text>
<text x="118.9" y="209.2">EN</text>
<text x="135.6" y="204.2">PGND</text>
<text x="135.6" y="206.7">PGND</text>
<text x="135.6" y="209.2">PGND</text>
<text x="145" y="205.2">57</text>
<text x="145" y="207.8">58</text>
<text x="287.5" y="206.4">10k</text>
<text x="313.1" y="205.2">10</text>
<text x="313.1" y="207.8">11</text>
<text x="318.3" y="204.2">AGND</text>
<text x="318.3" y="206.7">EN</text>
<text x="318.3" y="209.2">VIN</text>
<text x="335" y="204.2">PGND</text>
<text x="335" y="206.7">PGND</text>
<text x="335" y="209.2">PGND</text>
<text x="344.4" y="205.2">58</text>
<text x="344.4" y="207.8">59</text>
<text x="113.7" y="210.3">11</text>
<text x="113.7" y="212.9">22</text>
<text x="113.7" y="215.4">25</text>
<text x="118.9" y="211.8">VIN</text>
<text x="118.9" y="214.3">VIN</text>
<text x="135.6" y="211.8">PGND</text>
<text x="135.6" y="214.3">PGND</text>
<text x="145" y="210.3">59</text>
<text x="145" y="212.9">60</text>
<text x="145" y="215.4">61</text>
<text x="313.1" y="210.3">22</text>
<text x="313.1" y="212.9">25</text>
<text x="313.1" y="215.4">41</text>
<text x="318.3" y="211.8">VIN</text>
<text x="318.3" y="214.3">VIN</text>
<text x="335" y="211.8">PGND</text>
<text x="335" y="214.3">PGND</text>
<text x="344.4" y="210.3">60</text>
<text x="344.4" y="212.9">61</text>
<text x="344.4" y="215.4">62</text>
<text x="87.1" y="219.1">3.32k</text>
<text x="113.7" y="217.9">41</text>
<text x="113.7" y="220.5">42</text>
<text x="118.9" y="216.9">VIN</text>
<text x="118.9" y="219.4">VIN</text>
<text x="118.9" y="221.9">VIN</text>
<text x="135.6" y="216.9">PGND</text>
<text x="135.6" y="219.4">PGND</text>
<text x="135.6" y="221.9">PGND</text>
<text x="145" y="217.9">62</text>
<text x="145" y="220.5">63</text>
<text x="286.5" y="216.5">4.12k</text>
<text x="313.1" y="217.9">42</text>
<text x="313.1" y="220.5">43</text>
<text x="318.3" y="216.9">VIN</text>
<text x="318.3" y="219.4">VIN</text>
<text x="318.3" y="221.9">VIN</text>
<text x="335" y="216.9">PGND</text>
<text x="335" y="219.4">PGND</text>
<text x="335" y="221.9">PGND</text>
<text x="344.4" y="217.9">63</text>
<text x="344.4" y="220.5">64</text>
<text x="113.7" y="223">43</text>
<text x="113.7" y="225.6">44</text>
<text x="118.9" y="224.5">VIN</text>
<text x="118.9" y="227">VIN</text>
<text x="135.6" y="224.5">PGND</text>
<text x="135.6" y="227">PGND</text>
<text x="145" y="223">64</text>
<text x="145" y="225.6">65</text>
<text x="313.1" y="223">44</text>
<text x="313.1" y="225.6">45</text>
<text x="318.3" y="224.5">VIN</text>
<text x="318.3" y="227">VIN</text>
<text x="335" y="224.5">PGND</text>
<text x="335" y="227">PGND</text>
<text x="344.4" y="223">65</text>
<text x="344.4" y="225.6">66</text>
<text x="63.5" y="231.1">12v</text>
<text x="113.7" y="228.1">45</text>
<text x="113.7" y="230.6">46</text>
<text x="113.7" y="233.2">47</text>
<text x="118.9" y="229.6">VIN</text>
<text x="118.9" y="232.1">VIN</text>
<text x="135.6" y="229.6">PGND</text>
<text x="135.6" y="232.1">PGND</text>
<text x="145" y="228.1">66</text>
<text x="145" y="230.6">67</text>
<text x="145" y="233.2">68</text>
<text x="262.9" y="228.6">12v</text>
<text x="313.1" y="228.1">46</text>
<text x="313.1" y="230.6">47</text>
<text x="313.1" y="233.2">48</text>
<text x="318.3" y="229.6">VIN</text>
<text x="318.3" y="232.1">VIN</text>
<text x="335" y="229.6">PGND</text>
<text x="335" y="232.1">PGND</text>
<text x="344.4" y="228.1">67</text>
<text x="344.4" y="230.6">68</text>
<text x="344.4" y="233.2">69</text>
<text x="113.7" y="235.7">48</text>
<text x="113.7" y="238.3">12</text>
<text x="118.9" y="234.6">VIN</text>
<text x="118.9" y="237.2">VIN</text>
<text x="118.9" y="239.7">PGND</text>
<text x="135.6" y="234.6">PGND</text>
<text x="135.6" y="237.2">PGND</text>
<text x="135.6" y="239.7">PGND</text>
<text x="145" y="235.7">69</text>
<text x="145" y="238.3">70</text>
<text x="313.1" y="235.7">12</text>
<text x="313.1" y="238.3">13</text>
<text x="318.3" y="234.6">VIN</text>
<text x="318.3" y="237.2">PGND</text>
<text x="318.3" y="239.7">PGND</text>
<text x="335" y="234.6">PGND</text>
<text x="335" y="237.2">PGND</text>
<text x="335" y="239.7">PGND</text>
<text x="344.4" y="235.7">70</text>
<text x="344.4" y="238.3">71</text>
<text x="72.4" y="244.2">100U</text>
<text x="85.1" y="244.2">10U@16V 10U@16V</text>
<text x="113.7" y="240.8">13</text>
<text x="113.7" y="243.3">14</text>
<text x="113.7" y="245.9">15</text>
<text x="118.9" y="242.3">PGND</text>
<text x="118.9" y="244.8">PGND</text>
<text x="135.6" y="242.3">PGND</text>
<text x="135.6" y="244.8">PGND</text>
<text x="145" y="240.8">71</text>
<text x="145" y="243.3">72</text>
<text x="145" y="245.9">16</text>
<text x="271.8" y="241.7">100U</text>
<text x="284.5" y="241.7">10U@16V 10U@16V</text>
<text x="313.1" y="240.8">14</text>
<text x="313.1" y="243.3">15</text>
<text x="313.1" y="245.9">18</text>
<text x="318.3" y="242.3">PGND</text>
<text x="318.3" y="244.8">PGND</text>
<text x="335" y="242.3">PGND</text>
<text x="338.2" y="244.8">SW</text>
<text x="344.4" y="240.8">72</text>
<text x="344.4" y="243.3">16</text>
<text x="344.4" y="245.9">17</text>
<text x="113.7" y="248.4">18</text>
<text x="113.7" y="251">19</text>
<text x="118.9" y="247.3">PGND</text>
<text x="118.9" y="249.9">PGND</text>
<text x="138.8" y="247.3">SW</text>
<text x="138.8" y="249.9">SW</text>
<text x="145" y="248.4">17</text>
<text x="145" y="251">23</text>
<text x="313.1" y="248.4">19</text>
<text x="313.1" y="251.2">20</text>
<text x="318.3" y="247.3">PGND</text>
<text x="318.3" y="249.9">PGND</text>
<text x="334.8" y="249.9">AGND</text>
<text x="338.2" y="247.3">SW</text>
<text x="344.4" y="248.4">23</text>
<text x="344.4" y="251">24</text>
<text x="113.7" y="253.7">20</text>
<text x="118.9" y="252.4">PGND</text>
<text x="118.9" y="255">PGND</text>
<text x="134.5" y="255">RT/CLK</text>
<text x="135.4" y="252.4">AGND</text>
<text x="145" y="253.5">24</text>
<text x="318.3" y="252.4">PGND</text>
<text x="323.3" y="256.9">TPSM84424</text>
<text x="333.9" y="252.4">RT/CLK</text>
<text x="360.4" y="255.9">110k</text>
<text x="123.9" y="259.5">TPSM84424</text>
<text x="161" y="258.5">143k</text>
<text x="401.8" y="272.2">1</text>
<text x="408.7" y="272.2">21</text>
</g>
</svg>
